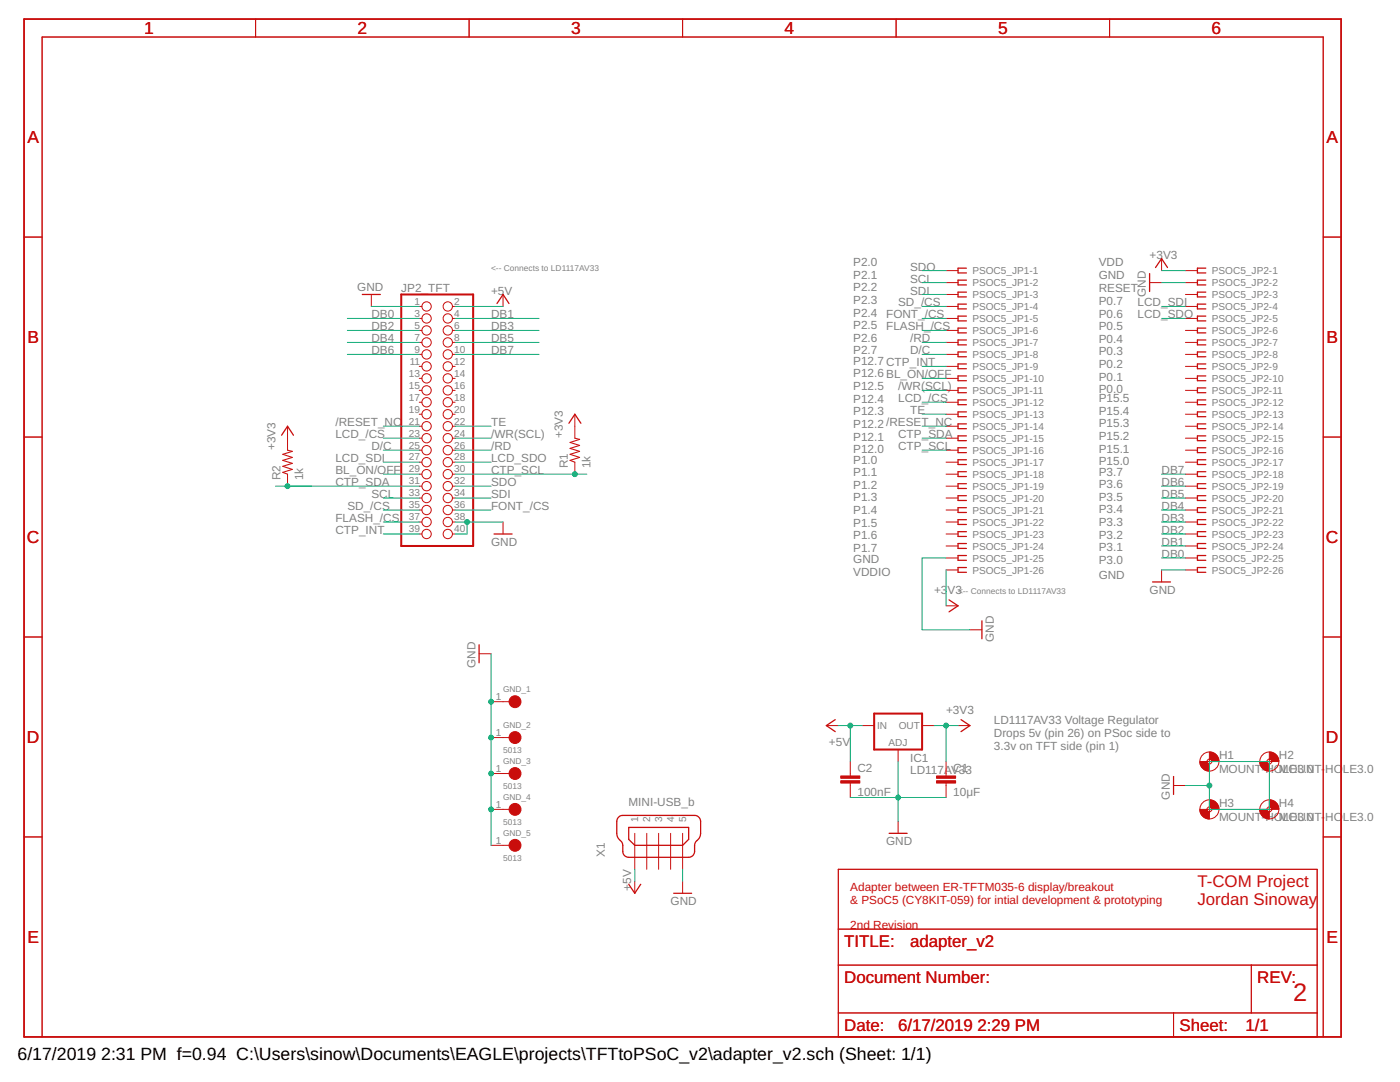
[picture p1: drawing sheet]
<svg xmlns="http://www.w3.org/2000/svg" width="279mm" height="216mm" viewBox="0 0 279 216" stroke-linecap="round" stroke-linejoin="round" font-family="sans-serif">
<path d="M4.8 3.8h262.9v203.1h-262.9z" fill="none" stroke="#c90d0c" stroke-width=".3"/>
<g fill="none" stroke="#c90d0c" stroke-width=".2">
<path d="M51 3.8v3.6M93.6 3.8v3.6M136.2 3.8v3.6M178.8 3.8v3.6M221.4 3.8v3.6M4.8 47.3h3.6M74.1 58.8v2.4M100.4 58.8v2.4M188.8 54h2.4M188.8 56.4h2.4M188.8 58.8h2.4M229.4 56.4h2.4"/>
<path d="M231.8 51.6v2.4M236.6 54h2.4M236.6 56.4h2.4M236.6 58.8h2.4M264.1 47.3h3.6M83.7 61.2h.5M83.7 63.5h.5M83.7 65.9h.5M83.7 68.3h.5M83.7 70.7h.5M83.7 73.1h.5M83.7 75.5h.5"/>
<path d="M83.7 77.9h.5M90.3 61.2h.5M90.3 63.5h.5M90.3 65.9h.5M90.3 68.3h.5M90.3 70.7h.5M90.3 73.1h.5M90.3 75.5h.5M90.3 77.9h.5M188.8 61.2h2.4M188.8 63.5h2.4M188.8 65.9h2.4"/>
<path d="M188.8 68.3h2.4M188.8 70.7h2.4M188.8 73.1h2.4M188.8 75.5h2.4M188.8 77.9h2.4M236.6 61.2h2.4M236.6 63.5h2.4M236.6 65.9h2.4M236.6 68.3h2.4M236.6 70.7h2.4M236.6 73.1h2.4M236.6 75.5h2.4"/>
<path d="M236.6 77.9h2.4M4.8 87.2h3.6M57.4 85v4.8M57.4 94.6v2.4M83.7 80.3h.5M83.7 82.7h.5M83.7 85h.5M83.7 87.4h.5M83.7 89.8h.5M83.7 92.2h.5M83.7 94.6h.5M83.7 97h.5"/>
<path d="M83.7 99.4h.5M90.3 80.3h.5M90.3 82.7h.5M90.3 85h.5M90.3 87.4h.5M90.3 89.8h.5M90.3 92.2h.5M90.3 94.6h.5M90.3 97h.5M90.3 99.4h.5M114.7 82.7v4.7M114.7 92.2v2.4"/>
<path d="M188.8 80.3h2.4M188.8 82.7h2.4M188.8 85h2.4M188.8 87.4h2.4M188.8 89.8h2.4M188.8 92.2h2.4M188.8 94.6h2.4M188.8 97h2.4M188.8 99.4h2.4M236.6 80.3h2.4M236.6 82.7h2.4M236.6 85h2.4"/>
<path d="M236.6 87.4h2.4M236.6 89.8h2.4M236.6 92.2h2.4M236.6 94.6h2.4M236.6 97h2.4M236.6 99.4h2.4M264.1 87.2h3.6M83.7 101.8h.5M83.7 104.2h.5M83.7 106.6h.5M90.3 101.8h.5M90.3 104.2h.5"/>
<path d="M90.3 106.6h.5M100.4 104.2v2.4M188.8 101.8h2.4M188.8 104.2h2.4M188.8 106.6h2.4M188.8 108.9h2.4M188.8 111.3h2.4M188.8 113.7h2.4M231.8 113.7v2.4M236.6 101.8h2.4M236.6 104.2h2.4M236.6 106.6h2.4"/>
<path d="M236.6 108.9h2.4M236.6 111.3h2.4M236.6 113.7h2.4M4.8 127.1h3.6M95.6 130.5h2.4M188.8 120.9h2.4M193.6 125.7h2.4M264.1 127.1h3.6M98 140h4.8M98 147.2h4.8M98 154.3h4.8M164.9 144.8h2.4"/>
<path d="M169.7 152v2.8M169.7 156.3v2.8M172.1 144.8h2.4M179.2 149.6v2.4M184 144.8h2.4M188.8 152v2.8M188.8 156.3v2.8M191.2 144.8h2.4M234.2 156.7h2.4M240.9 152h1M241.4 151.5v.9M252.8 152h1"/>
<path d="M253.3 151.5v.9M4.8 167h3.6M98 161.5h4.8M98 168.7h4.8M126.7 166.3v7.2M126.7 175.9v2.3M129.1 166.3v7.2M131.4 166.3v7.2M133.8 166.3v7.2M136.2 166.3v7.2M136.2 175.9v2.3M167.3 173.5h95.6v33.4h-95.6z"/>
<path d="M179.2 163.9v2.4M240.9 161.5h1M241.4 161v1M252.8 161.5h1M253.3 161v1M264.1 167h3.6M167.3 192.6h95.6M167.3 185.4h95.6M249.7 192.6v9.5M8.4 206.9v-199.5h255.7v199.5M167.3 202.1h95.6M234.2 202.1v4.8"/>
<circle cx="85.1" cy="63.5" r=".93"/>
<circle cx="85.1" cy="68.3" r=".93"/>
<circle cx="85.1" cy="65.9" r=".93"/>
<circle cx="85.1" cy="75.5" r=".93"/>
<circle cx="85.1" cy="77.9" r=".93"/>
<circle cx="85.1" cy="73.1" r=".93"/>
<circle cx="85.1" cy="61.2" r=".93"/>
<circle cx="85.1" cy="70.7" r=".93"/>
<circle cx="89.4" cy="61.2" r=".93"/>
<circle cx="89.4" cy="63.5" r=".93"/>
<circle cx="89.4" cy="65.9" r=".93"/>
<circle cx="89.4" cy="73.1" r=".93"/>
<circle cx="89.4" cy="77.9" r=".93"/>
<circle cx="89.4" cy="75.5" r=".93"/>
<circle cx="89.4" cy="68.3" r=".93"/>
<circle cx="89.4" cy="70.7" r=".93"/>
<circle cx="85.1" cy="82.7" r=".93"/>
<circle cx="85.1" cy="85" r=".93"/>
<circle cx="85.1" cy="80.3" r=".93"/>
<circle cx="85.1" cy="94.6" r=".93"/>
<circle cx="85.1" cy="92.2" r=".93"/>
<circle cx="85.1" cy="99.4" r=".93"/>
<circle cx="85.1" cy="97" r=".93"/>
<circle cx="85.1" cy="89.8" r=".93"/>
<circle cx="85.1" cy="87.4" r=".93"/>
<circle cx="89.4" cy="85" r=".93"/>
<circle cx="89.4" cy="80.3" r=".93"/>
<circle cx="89.4" cy="82.7" r=".93"/>
<circle cx="89.4" cy="94.6" r=".93"/>
<circle cx="89.4" cy="97" r=".93"/>
<circle cx="89.4" cy="89.8" r=".93"/>
<circle cx="89.4" cy="87.4" r=".93"/>
<circle cx="89.4" cy="99.4" r=".93"/>
<circle cx="89.4" cy="92.2" r=".93"/>
<circle cx="85.1" cy="101.8" r=".93"/>
<circle cx="85.1" cy="104.2" r=".93"/>
<circle cx="85.1" cy="106.6" r=".93"/>
<circle cx="89.4" cy="104.2" r=".93"/>
<circle cx="89.4" cy="101.8" r=".93"/>
<circle cx="89.4" cy="106.6" r=".93"/>
<circle cx="241.4" cy="152" r="1.91"/>
<circle cx="241.4" cy="152" r=".49"/>
<circle cx="253.3" cy="152" r="1.91"/>
<circle cx="253.3" cy="152" r=".49"/>
<circle cx="241.4" cy="161.5" r="1.91"/>
<circle cx="241.4" cy="161.5" r=".49"/>
<circle cx="253.3" cy="161.5" r="1.91"/>
<circle cx="253.3" cy="161.5" r=".49"/>
</g>
<g fill="none" stroke="#c90d0c" stroke-width=".25">
<path d="M72.3 58.8h3.6M192.9 53.5h-1.7v1h1.7M192.9 55.9h-1.7v1h1.7M192.9 58.3h-1.7v.9h1.7M229.4 54.6v3.6M230.6 53.4l1.2-1.8 1.2 1.8M240.6 53.5h-1.6v1h1.6M240.6 55.9h-1.6v1h1.6M240.6 58.3h-1.6v.9h1.6M99.2 60.6l1.2-1.8 1.2 1.8M192.9 60.7h-1.7v.9h1.7M192.9 63.1h-1.7v.9h1.7"/>
<path d="M192.9 65.5h-1.7v.9h1.7M192.9 67.8h-1.7v1h1.7M192.9 70.2h-1.7v1h1.7M192.9 72.6h-1.7v1h1.7M192.9 75h-1.7v1h1.7M192.9 77.4h-1.7v1h1.7M192.9 79.8h-1.7v1h1.7M240.6 60.7h-1.6v.9h1.6M240.6 63.1h-1.6v.9h1.6M240.6 65.5h-1.6v.9h1.6M240.6 67.8h-1.6v1h1.6M240.6 70.2h-1.6v1h1.6"/>
<path d="M240.6 72.6h-1.6v1h1.6M240.6 75h-1.6v1h1.6M240.6 77.4h-1.6v1h1.6M240.6 79.8h-1.6v1h1.6M56.2 86.8l1.2-1.8 1.2 1.8M113.5 84.5l1.2-1.8 1.2 1.8M192.9 82.2h-1.7v.9h1.7M192.9 84.6h-1.7v.9h1.7M192.9 87h-1.7v.9h1.7M192.9 89.3h-1.7v1h1.7M192.9 91.7h-1.7v1h1.7M192.9 94.1h-1.7v1h1.7"/>
<path d="M192.9 96.5h-1.7v1h1.7M192.9 98.9h-1.7v1h1.7M240.6 82.2h-1.6v.9h1.6M240.6 84.6h-1.6v.9h1.6M240.6 87h-1.6v.9h1.6M240.6 89.3h-1.6v1h1.6M240.6 91.7h-1.6v1h1.6M240.6 94.1h-1.6v1h1.6M240.6 96.5h-1.6v1h1.6M240.6 98.9h-1.6v1h1.6M98.6 106.6h3.6M189.4 119.7l1.8 1.2-1.8 1.2"/>
<path d="M192.9 101.3h-1.7v1h1.7M192.9 103.7h-1.7v.9h1.7M192.9 106.1h-1.7v.9h1.7M192.9 108.5h-1.7v.9h1.7M192.9 110.8h-1.7v1h1.7M192.9 113.2h-1.7v1h1.7M230 116.1h3.6M240.6 101.3h-1.6v1h1.6M240.6 103.7h-1.6v.9h1.6M240.6 106.1h-1.6v.9h1.6M240.6 108.5h-1.6v.9h1.6M240.6 110.8h-1.6v1h1.6"/>
<path d="M240.6 113.2h-1.6v1h1.6M95.6 128.7v3.5M196 123.9v3.6M166.7 143.6l-1.8 1.2 1.8 1.2M191.8 143.6l1.8 1.2-1.8 1.2M234.2 154.9v3.6M123.4 163.2l.4-.4 .5-.1h14.6l.7 .5 .2 .7v2.7l-.2 .6-.7 .7a2.45 2.45 0 0 0-.3 2l-.2 .7-.5 .3-.5 .2h-11.9l-.5-.2-.5-.3a2.35 2.35 0 0 1-.2-1.9l-.1-.6-.8-.9-.3-.6v-2.7zM125.5 165.1h11.9v2.4l-1.2 1.2h-9.5l-1.2-1.2zM125.5 176.4l1.2 1.8 1.2-1.8M134.5 178.2h3.5M177.4 166.3h3.6"/>
</g>
<path d="M80.1 58.8h14.3v50.1h-14.3zM174.5 142.4h9.5v7.2h-9.5z" fill="none" stroke="#c90d0c" stroke-width=".4"/>
<g fill="#c90d0c" stroke="#c90d0c" stroke-width=".2">
<path d="M186.9 154.8h3.8v.5h-3.8z"/>
<path d="M186.9 155.8h3.8v.5h-3.8z"/>
<path d="M167.8 154.8h3.8v.5h-3.8z"/>
<path d="M167.8 155.8h3.8v.5h-3.8z"/>
</g>
<path d="M57.4 89.8l.9 .3-1.9 .6 1.9 .6-1.9 .6 1.9 .6-1.9 .5 1.9 .7-1.9 .6 1 .3M114.7 87.4l1 .3-1.9 .6 1.9 .6-1.9 .6 1.9 .6-1.9 .6 1.9 .6-1.9 .6 .9 .3" fill="none" stroke="#c90d0c" stroke-width=".21"/>
<g fill="#c90d0c" stroke="#c90d0c" stroke-width=".2">
<path d="M241.4 150.1a1.86 1.86 0 0 1 1.9 1.9h-1.4l-.2-.4-.3-.1z" fill-rule="evenodd"/>
<path d="M239.5 152h1.4l.1 .3 .4 .1v1.5a1.89 1.89 0 0 1-1.9-1.9z" fill-rule="evenodd"/>
<path d="M253.3 150.1a1.89 1.89 0 0 1 1.9 1.9h-1.4l-.1-.4-.4-.1z" fill-rule="evenodd"/>
<path d="M251.4 152h1.4l.2 .3 .3 .1v1.5a1.89 1.89 0 0 1-1.9-1.9z" fill-rule="evenodd"/>
<path d="M241.4 159.6a1.86 1.86 0 0 1 1.9 1.9h-1.4l-.2-.3-.3-.2z" fill-rule="evenodd"/>
<path d="M239.5 161.5h1.4l.1 .3 .4 .2v1.4a1.89 1.89 0 0 1-1.9-1.9z" fill-rule="evenodd"/>
<path d="M253.3 159.6a1.89 1.89 0 0 1 1.9 1.9h-1.4l-.1-.3-.4-.2z" fill-rule="evenodd"/>
<path d="M251.4 161.5h1.4l.2 .3 .3 .2v1.4a1.89 1.89 0 0 1-1.9-1.9z" fill-rule="evenodd"/>
<circle cx="102.8" cy="140" r="1.19"/>
<circle cx="102.8" cy="147.2" r="1.19"/>
<circle cx="102.8" cy="154.3" r="1.19"/>
<circle cx="102.8" cy="161.5" r="1.19"/>
<circle cx="102.8" cy="168.7" r="1.19"/>
</g>
<g fill="none" stroke="#0dab76" stroke-width=".2">
<path d="M184 56.4h4.8M184 54h4.8M184 58.8h4.8M231.8 56.4h4.8M231.8 54h4.8M69.3 65.9h14.4M69.3 68.3h14.4M69.3 63.5h14.4M69.3 70.7h14.4M74.1 61.2h9.6M90.8 61.2h9.6M90.8 65.9h16.8"/>
<path d="M90.8 68.3h16.8M90.8 63.5h16.8M90.8 70.7h16.8M184 61.2h4.8M184 65.9h4.8M184 77.9h4.8M184 68.3h4.8M184 63.5h4.8M184 70.7h4.8M184 75.5h4.8M184 73.1h4.8M231.8 61.2h4.8"/>
<path d="M231.8 63.5h4.8M55 97h28.7M76.5 85h7.2M76.5 87.4h7.2M76.5 89.8h7.2M76.5 94.6h7.2M76.5 99.4h7.2M76.5 92.2h7.2M90.8 85h7.2M90.8 87.4h7.2M90.8 89.8h7.2M90.8 94.6h26.3"/>
<path d="M90.8 97h7.2M90.8 99.4h7.2M90.8 92.2h7.2M184 85h4.8M184 82.7h4.8M184 87.4h4.8M184 89.8h4.8M184 80.3h4.8M231.8 94.6h4.8M231.8 97h4.8M231.8 99.4h4.8M76.5 104.2h7.2"/>
<path d="M76.5 106.6h7.2M76.5 101.8h7.2M90.8 104.2h9.6M90.8 101.8h7.2M93.2 104.2v2.4h-2.4M188.8 111.3h-4.8v14.4h9.6M188.8 113.7v7.2M231.8 111.3h4.8M231.8 104.2h4.8M231.8 106.6h4.8M231.8 113.7h4.8M231.8 101.8h4.8"/>
<path d="M231.8 108.9h4.8M98 130.5v38.2M167.3 144.8h4.8M169.7 159.1h19.1M169.7 144.8v7.2M179.2 152v11.9M186.4 144.8h4.8M188.8 144.8v7.2M236.6 156.7h4.8M241.4 152h11.9v9.5h-11.9zM126.7 173.5v2.4M136.2 173.5v2.4"/>
</g>
<g fill="#0dab76" stroke="#0dab76" stroke-width=".2">
<circle cx="93.2" cy="104.2" r=".49"/>
<circle cx="179.2" cy="159.1" r=".49"/>
<circle cx="241.4" cy="156.7" r=".49"/>
<circle cx="98" cy="147.2" r=".49"/>
<circle cx="98" cy="154.3" r=".49"/>
<circle cx="98" cy="161.5" r=".49"/>
<circle cx="98" cy="140" r=".49"/>
<circle cx="169.7" cy="144.8" r=".49"/>
<circle cx="188.8" cy="144.8" r=".49"/>
<circle cx="114.7" cy="94.6" r=".49"/>
<circle cx="57.4" cy="97" r=".49"/>
</g>
<text font-size="5.1" fill="#c90d0c" x="258.1" y="199.7">2</text>
<g font-size="3.5" fill="#c90d0c">
<text x="28.8" y="6.8">1</text>
<text x="71.4" y="6.8">2</text>
<text x="114" y="6.8">3</text>
<text x="156.6" y="6.8">4</text>
<text x="199.2" y="6.8">5</text>
<text x="241.8" y="6.8">6</text>
<text x="5.5" y="28.6">A</text>
<text x="264.7" y="28.6">A</text>
<text x="5.5" y="68.5">B</text>
<text x="264.7" y="68.5">B</text>
<text x="5.4" y="108.4">C</text>
<text x="264.6" y="108.4">C</text>
<text x="5.4" y="148.3">D</text>
<text x="264.6" y="148.3">D</text>
<text x="5.5" y="188.2">E</text>
<text x="264.7" y="188.2">E</text>
</g>
<g font-size="3.5">
<text x="3.5" y="211.4">6/17/2019</text>
<text x="20.2" y="211.4">2:31 PM f=0.94 C:\Users\sinow\Documents\EAGLE\projects\TFTtoPSoC_v2\adapter_v2.sch (Sheet: 1/1)</text>
</g>
<g font-size="3.4" fill="#c90d0c">
<text x="239" y="177">T-COM Project</text>
<text x="239" y="180.6">Jordan Sinoway</text>
<text x="168.5" y="189">TITLE:</text>
<text x="181.6" y="189">adapter_v2</text>
<text x="168.5" y="196.2">Document Number:</text>
<text x="250.9" y="196.2">REV:</text>
<text x="168.5" y="205.7">Date:</text>
<text x="179.2" y="205.7">6/17/2019</text>
<text x="195.1" y="205.7">2:29 PM</text>
<text x="235.4" y="205.7">Sheet:</text>
<text x="248.5" y="205.7">1/1</text>
</g>
<g font-size="2.3" fill="#808080">
<text x="170.3" y="53.1">P2.0</text>
<text x="181.6" y="54">SDO</text>
<text x="219.3" y="53.1">VDD</text>
<text x="229.4" y="51.6">+3V3</text>
<text x="71.3" y="58.1">GND</text>
<text x="80.1" y="58.2">JP2_TFT</text>
<text x="98" y="58.8">+5</text>
<text x="100.7" y="58.8">V</text>
<text x="170.3" y="55.6">P2.1</text>
<text x="170.3" y="58.1">P2.2</text>
<text x="181.6" y="56.4">SCL</text>
<text x="181.6" y="58.8">SDI</text>
<text x="219.3" y="55.7">GND</text>
<text x="219.3" y="58.2">RESET</text>
<text x="228.7" y="59.2" transform="rotate(-90 228.7 59.2)">GND</text>
<text x="74.1" y="65.9">DB2</text>
<text x="74.1" y="63.5">DB0</text>
<text x="98" y="65.9">DB3</text>
<text x="98" y="63.5">DB1</text>
<text x="170.3" y="60.6">P2.3</text>
<text x="170.3" y="63.2">P2.4</text>
<text x="170.3" y="65.7">P2.5</text>
<text x="176.9" y="65.9">FLASH_/CS</text>
<text x="176.9" y="63.5">FONT_/CS</text>
<text x="179.2" y="61.2">SD_/CS</text>
<text x="219.3" y="60.8">P0.7</text>
<text x="219.3" y="63.4">P0.6</text>
<text x="219.3" y="65.9">P0.5</text>
<text x="227" y="61.2">LCD_SDI</text>
<text x="227" y="63.5">LCD_SDO</text>
<text x="74.1" y="70.7">DB6</text>
<text x="74.1" y="68.3">DB4</text>
<text x="98" y="70.7">DB7</text>
<text x="98" y="68.3">DB5</text>
<text x="170.3" y="68.2">P2.6</text>
<text x="170.3" y="70.7">P2.7</text>
<text x="181.6" y="68.3">/RD</text>
<text x="181.6" y="70.7">D/C</text>
<text x="219.3" y="68.4">P0.4</text>
<text x="219.3" y="70.9">P0.3</text>
<text x="170.3" y="72.8">P12.7 CTP_INT</text>
<text x="170.3" y="75.3">P12.6 BL_ON/OFF</text>
<text x="170.3" y="77.8">P12.5</text>
<text x="179.2" y="77.9">/WR(SCL)</text>
<text x="219.3" y="73.4">P0.2</text>
<text x="219.3" y="76">P0.1</text>
<text x="170.3" y="80.4">P12.4</text>
<text x="170.3" y="82.9">P12.3</text>
<text x="179.2" y="80.3">LCD_/CS</text>
<text x="181.6" y="82.7">TE</text>
<text x="219.3" y="80.2">P15.5</text>
<text x="219.3" y="82.7">P15.4</text>
<text x="219.3" y="78.5">P0.0</text>
<text x="55" y="89.8" transform="rotate(-90 55 89.8)">+3V3</text>
<text x="66.9" y="85.1">/RESET_NC</text>
<text x="66.9" y="87.4">LCD_/CS</text>
<text x="74.1" y="89.8">D/C</text>
<text x="98" y="85.1">TE</text>
<text x="98" y="87.4">/WR(SCL)</text>
<text x="98" y="89.8">/RD</text>
<text x="112.3" y="87.4" transform="rotate(-90 112.3 87.4)">+3V3</text>
<text x="170.3" y="85.4">P12.2 /RESET_NC</text>
<text x="170.3" y="87.9">P12.1</text>
<text x="179.2" y="89.8">CTP_SCL</text>
<text x="179.2" y="87.4">CTP_SDA</text>
<text x="219.3" y="85.3">P15.3</text>
<text x="219.3" y="87.8">P15.2</text>
<text x="56" y="95.8" transform="rotate(-90 56 95.8)">R2</text>
<text x="60.5" y="95.8" transform="rotate(-90 60.5 95.8)">1k</text>
<text x="66.9" y="94.6">BL_ON/OFF</text>
<text x="66.9" y="92.2">LCD_SDI</text>
<text x="98" y="94.6">CTP_SCL</text>
<text x="98" y="92.2">LCD_SDO</text>
<text x="113.3" y="93.4" transform="rotate(-90 113.3 93.4)">R1</text>
<text x="117.8" y="93.4" transform="rotate(-90 117.8 93.4)">1k</text>
<text x="170.3" y="90.4">P12.0</text>
<text x="170.3" y="92.5">P1.0</text>
<text x="170.3" y="95">P1.1</text>
<text x="219.3" y="94.9">P3.7</text>
<text x="219.3" y="90.3">P15.1</text>
<text x="219.3" y="92.8">P15.0</text>
<text x="231.8" y="94.6">DB7</text>
<text x="66.9" y="97">CTP_SDA</text>
<text x="69.3" y="101.8">SD_/CS</text>
<text x="74.1" y="99.4">SCL</text>
<text x="98" y="97">SDO</text>
<text x="98" y="101.8">FONT_/CS</text>
<text x="98" y="99.4">SDI</text>
<text x="170.3" y="97.5">P1.2</text>
<text x="170.3" y="100.1">P1.3</text>
<text x="219.3" y="97.4">P3.6</text>
<text x="219.3" y="99.9">P3.5</text>
<text x="231.8" y="97">DB6</text>
<text x="231.8" y="99.4">DB5</text>
<text x="231.8" y="101.8">DB4</text>
<text x="66.9" y="104.2">FLASH_/CS</text>
<text x="66.9" y="106.6">CTP_INT</text>
<text x="170.3" y="102.6">P1.4</text>
<text x="170.3" y="105.1">P1.5</text>
<text x="170.3" y="107.6">P1.6</text>
<text x="219.3" y="102.5">P3.4</text>
<text x="219.3" y="105">P3.3</text>
<text x="219.3" y="107.5">P3.2</text>
<text x="231.8" y="104.2">DB3</text>
<text x="231.8" y="106.6">DB2</text>
<text x="98" y="108.9">GND</text>
<text x="170.3" y="110.1">P1.7</text>
<text x="170.3" y="112.4">GND</text>
<text x="219.3" y="110">P3.1</text>
<text x="219.3" y="112.5">P3.0</text>
<text x="231.8" y="108.9">DB1</text>
<text x="231.8" y="111.3">DB0</text>
<text x="170.3" y="114.9">VDDIO</text>
<text x="186.4" y="118.5">+3</text>
<text x="189.1" y="118.5">V3</text>
<text x="219.3" y="115.5">GND</text>
<text x="229.4" y="118.5">GND</text>
<text x="198.4" y="128.1" transform="rotate(-90 198.4 128.1)">GND</text>
<text x="94.9" y="133.3" transform="rotate(-90 94.9 133.3)">GND</text>
<text x="188.8" y="142.4">+3V3</text>
<text x="165.4" y="148.8">+5V</text>
<text x="198.4" y="144.5">LD1117AV33 Voltage Regulator</text>
<text x="198.4" y="147">Drops 5v (pin 26) on PSoc side to</text>
<text x="198.4" y="149.6">3.3v on TFT side (pin 1)</text>
<text x="171.1" y="154">C2</text>
<text x="181.6" y="154.3">LD117AV33</text>
<text x="181.6" y="152">IC1</text>
<text x="190.2" y="154">C1</text>
<text x="243.3" y="154.3">MOUNT-HOMOUNT-</text>
<text x="243.3" y="151.4">H1</text>
<text x="255.2" y="151.4">H2</text>
<text x="256" y="154.3">LE3.0</text>
<text x="264.5" y="154.3">HO</text>
<text x="268" y="154.3">LE3.0</text>
<text x="125.5" y="160.8">MINI-USB_b</text>
<text x="171.1" y="158.8">100nF</text>
<text x="190.2" y="158.8">10μF</text>
<text x="233.5" y="159.6" transform="rotate(-90 233.5 159.6)">GND</text>
<text x="243.3" y="161">H3</text>
<text x="255.2" y="161">H4</text>
<text x="243.3" y="163.8">MOUNT-HOMOUNT-</text>
<text x="256" y="163.8">LE3.0</text>
<text x="264.5" y="163.8">HO</text>
<text x="268" y="163.8">LE3.0</text>
<text x="120.7" y="171.1" transform="rotate(-90 120.7 171.1)">X1</text>
<text x="176.9" y="168.7">GND</text>
<text x="126" y="177.7" transform="rotate(-90 126 177.7)">+5V</text>
<text x="133.8" y="180.6">GND</text>
</g>
<g font-size="2.3" fill="#c90d0c">
<text x="169.7" y="177.8">Adapter between ER-TFTM035-6 display/breakout</text>
<text x="169.7" y="180.4">&amp; PSoC5 (CY8KIT-059) for intial development &amp; prototyping</text>
<text x="169.7" y="185.4">2nd Revision</text>
</g>
<g font-size="2" fill="#808080">
<text x="194.1" y="54.7">PSOC5_JP1-1</text>
<text x="194.1" y="57.1">PSOC5_JP1-2</text>
<text x="194.1" y="59.5">PSOC5_JP1-3</text>
<text x="241.8" y="54.7">PSOC5_JP2-1</text>
<text x="241.8" y="57.1">PSOC5_JP2-2</text>
<text x="241.8" y="59.5">PSOC5_JP2-3</text>
<text x="82.7" y="60.8">1</text>
<text x="82.7" y="63.2">3</text>
<text x="82.7" y="65.6">5</text>
<text x="90.6" y="60.8">2</text>
<text x="90.6" y="63.2">4</text>
<text x="90.6" y="65.6">6</text>
<text x="194.1" y="61.9">PSOC5_JP1-4</text>
<text x="194.1" y="64.3">PSOC5_JP1-5</text>
<text x="241.8" y="61.9">PSOC5_JP2-4</text>
<text x="241.8" y="64.3">PSOC5_JP2-5</text>
<text x="82.7" y="68">7</text>
<text x="82.7" y="70.4">9</text>
<text x="90.6" y="68">8</text>
<text x="90.6" y="70.4">10</text>
<text x="194.1" y="66.7">PSOC5_JP1-6</text>
<text x="194.1" y="69">PSOC5_JP1-7</text>
<text x="194.1" y="71.4">PSOC5_JP1-8</text>
<text x="241.8" y="66.7">PSOC5_JP2-6</text>
<text x="241.8" y="69">PSOC5_JP2-7</text>
<text x="241.8" y="71.4">PSOC5_JP2-8</text>
<text x="81.6" y="75.2">13</text>
<text x="81.6" y="77.5">15</text>
<text x="81.8" y="72.8">11</text>
<text x="90.6" y="72.8">12</text>
<text x="90.6" y="75.2">14</text>
<text x="90.6" y="77.5">16</text>
<text x="194.1" y="73.8">PSOC5_JP1-9</text>
<text x="194.1" y="76.2">PSOC5_JP1-10</text>
<text x="241.8" y="73.8">PSOC5_JP2-9</text>
<text x="241.8" y="76.2">PSOC5_JP2-10</text>
<text x="81.6" y="79.9">17</text>
<text x="81.6" y="82.3">19</text>
<text x="90.6" y="79.9">18</text>
<text x="90.6" y="82.3">20</text>
<text x="194.1" y="78.6">PSOC5_JP1-11</text>
<text x="194.1" y="81">PSOC5_JP1-12</text>
<text x="194.1" y="83.4">PSOC5_JP1-13</text>
<text x="241.8" y="78.6">PSOC5_JP2-11</text>
<text x="241.8" y="81">PSOC5_JP2-12</text>
<text x="241.8" y="83.4">PSOC5_JP2-13</text>
<text x="81.6" y="84.7">21</text>
<text x="81.6" y="87.1">23</text>
<text x="81.6" y="89.5">25</text>
<text x="90.6" y="84.7">22</text>
<text x="90.6" y="87.1">24</text>
<text x="90.6" y="89.5">26</text>
<text x="194.1" y="85.8">PSOC5_JP1-14</text>
<text x="194.1" y="88.2">PSOC5_JP1-15</text>
<text x="241.8" y="85.8">PSOC5_JP2-14</text>
<text x="241.8" y="88.2">PSOC5_JP2-15</text>
<text x="81.6" y="91.9">27</text>
<text x="81.6" y="94.3">29</text>
<text x="90.6" y="91.9">28</text>
<text x="90.6" y="94.3">30</text>
<text x="194.1" y="90.6">PSOC5_JP1-16</text>
<text x="194.1" y="92.9">PSOC5_JP1-17</text>
<text x="194.1" y="95.3">PSOC5_JP1-18</text>
<text x="241.8" y="90.6">PSOC5_JP2-16</text>
<text x="241.8" y="92.9">PSOC5_JP2-17</text>
<text x="241.8" y="95.3">PSOC5_JP2-18</text>
<text x="81.6" y="96.7">31</text>
<text x="81.6" y="99.1">33</text>
<text x="81.6" y="101.4">35</text>
<text x="90.6" y="96.7">32</text>
<text x="90.6" y="99.1">34</text>
<text x="90.6" y="101.4">36</text>
<text x="194.1" y="97.7">PSOC5_JP1-19</text>
<text x="194.1" y="100.1">PSOC5_JP1-20</text>
<text x="241.8" y="97.7">PSOC5_JP2-19</text>
<text x="241.8" y="100.1">PSOC5_JP2-20</text>
<text x="81.6" y="103.8">37</text>
<text x="81.6" y="106.2">39</text>
<text x="90.6" y="103.8">38</text>
<text x="90.6" y="106.2">40</text>
<text x="194.1" y="102.5">PSOC5_JP1-21</text>
<text x="194.1" y="104.9">PSOC5_JP1-22</text>
<text x="194.1" y="107.3">PSOC5_JP1-23</text>
<text x="241.8" y="102.5">PSOC5_JP2-21</text>
<text x="241.8" y="104.9">PSOC5_JP2-22</text>
<text x="241.8" y="107.3">PSOC5_JP2-23</text>
<text x="194.1" y="109.7">PSOC5_JP1-24</text>
<text x="194.1" y="112.1">PSOC5_JP1-25</text>
<text x="241.8" y="109.7">PSOC5_JP2-24</text>
<text x="241.8" y="112.1">PSOC5_JP2-25</text>
<text x="194.1" y="114.4">PSOC5_JP1-26</text>
<text x="241.8" y="114.4">PSOC5_JP2-26</text>
<text x="98.9" y="139.7">1</text>
<text x="98.9" y="146.8">1</text>
<text x="175.1" y="145.4">IN</text>
<text x="177.3" y="148.8">ADJ</text>
<text x="179.4" y="145.4">OUT</text>
<text x="98.9" y="154">1</text>
<text x="98.9" y="161.2">1</text>
<text x="127.4" y="164.1" transform="rotate(-90 127.4 164.1)">1</text>
<text x="129.8" y="164.1" transform="rotate(-90 129.8 164.1)">2</text>
<text x="132.2" y="164.1" transform="rotate(-90 132.2 164.1)">3</text>
<text x="134.6" y="164.1" transform="rotate(-90 134.6 164.1)">4</text>
<text x="136.9" y="164.1" transform="rotate(-90 136.9 164.1)">5</text>
<text x="98.9" y="168.3">1</text>
</g>
<g font-size="1.7" fill="#808080">
<text x="98" y="54">&lt;-- Connects to LD1117AV33</text>
<text x="191.2" y="118.5">&lt;-- Connects to LD1117AV33</text>
<text x="100.4" y="138.1">GND_1</text>
<text x="100.4" y="145.3">GND_2</text>
<text x="100.4" y="152.4">GND_3</text>
<text x="100.4" y="150.3">5013</text>
<text x="100.4" y="159.6">GND_4</text>
<text x="100.4" y="157.5">5013</text>
<text x="100.4" y="166.8">GND_5</text>
<text x="100.4" y="164.6">5013</text>
<text x="100.4" y="171.8">5013</text>
</g>
</svg>
